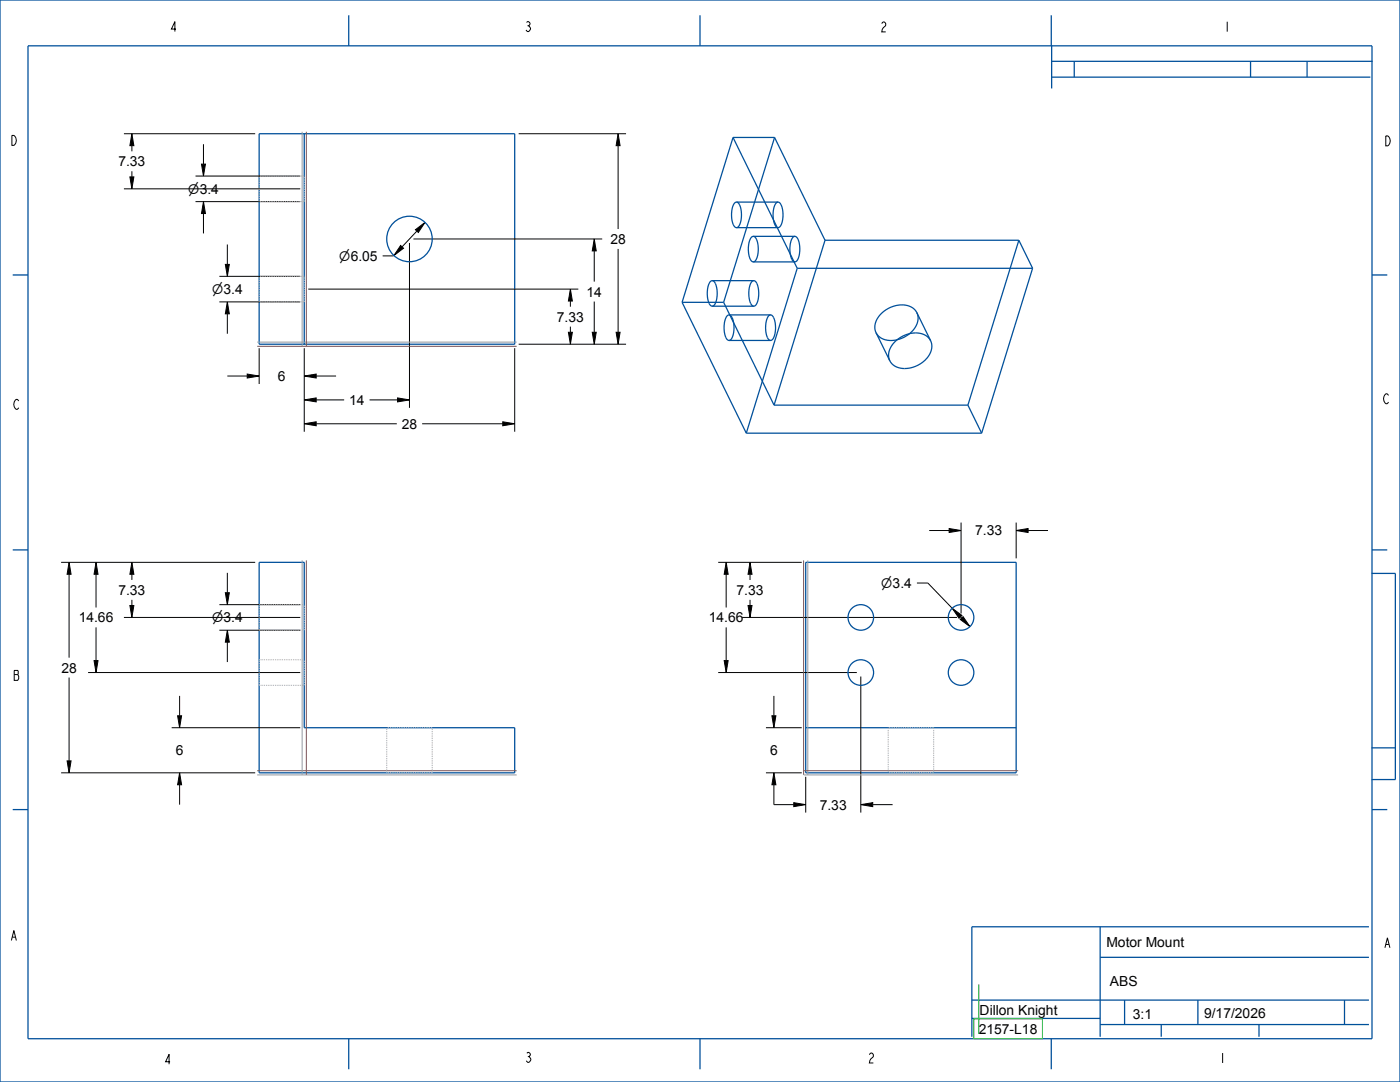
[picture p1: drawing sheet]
<svg xmlns="http://www.w3.org/2000/svg" width="559mm" height="432mm" viewBox="0 0 559 432" stroke-linecap="round" stroke-linejoin="round" font-family="sans-serif">
<g fill="#000">
<path d="M52.6 53.4l.8 4.7h-1.6zM246.7 53.4l.8 4.7h-1.6zM51.8 70.6h1.6l-.8 4.8zM80.4 65.5h1.6l-.8 4.8zM81.2 80.5l.8 4.7h-1.6zM165.8 91.7l3.9-2.9-2.7 4zM237.2 95.4l.8 4.7h-1.6zM89.9 105.5h1.6l-.8 4.8zM159.9 98l1.2 1.1-3.9 2.9zM227.7 115.4l.8 4.7h-1.6zM90.7 120.5l.8 4.7h-1.6zM226.9 132.6h1.6l-.8 4.8z"/>
<path d="M236.4 132.6h1.6l-.8 4.8zM245.9 132.6h1.6l-.8 4.8zM98.7 149.3l4.7 .8-4.7 .8zM121.4 150.1l4.8-.8v1.6zM121.4 159.6l4.8-.8v1.6zM158.7 158.8l4.7 .8-4.7 .8zM121.4 169.1l4.8-.8v1.6zM200.7 168.3l4.7 .8-4.7 .8zM378.8 210.9l4.8 .8-4.8 .8zM405.6 211.7l4.8-.8v1.6zM27.6 224.4l.8 4.8h-1.6zM38.3 224.4l.8 4.8h-1.6z"/>
<path d="M52.6 224.4l.8 4.8h-1.6zM289.8 224.4l.8 4.8h-1.5zM299.4 224.4l.8 4.8h-1.6zM51.8 241.6h1.6l-.8 4.8zM90.7 251.5l.8 4.8h-1.6zM89.9 236.5h1.6l-.8 4.8zM298.6 241.6h1.6l-.8 4.8zM380.1 242.7l3.8 2.9-1.1 1.1zM383.3 247.2l1.1-1.1 2.7 4zM37.5 263.6h1.6l-.8 4.8zM289.1 263.6h1.5l-.8 4.8zM70.9 285.7h1.6l-.8 4.7z"/>
<path d="M308.1 285.7h1.6l-.8 4.7zM26.8 303.7h1.6l-.8 4.7zM71.7 308.4l.8 4.8h-1.6zM308.9 308.4l.8 4.8h-1.6zM316.8 320.3l4.8 .8-4.8 .8zM343.6 321.1l4.7-.8v1.6z"/>
</g>
<g fill="none" stroke="#000" stroke-width=".4">
<path d="M49.5 53.4h52.4M52.6 53.4l.8 4.7h-1.6zM52.6 58.1v2.3M81.2 57.6v7.9M207 53.4h42.9M246.7 53.4l.8 4.7h-1.6zM246.7 58.1v33.3M49.5 75.4h70.4M51.8 70.6h1.6l-.8 4.8zM52.6 68.3v2.3M78 70.3h41.9M80.4 65.5h1.6l-.8 4.8z"/>
<path d="M78 80.5h41.9M81.2 80.5l.8 4.7h-1.6zM81.2 85.2v8M90.7 97.6v7.9M159.9 98l1.2 1.1-3.9 2.9zM163.4 97v65.8M165 95.4h75.4M165.8 91.7l3.9-2.9-2.7 4zM166.4 92.2l-5.9 6.3M237.2 95.4l.8 4.7h-1.6zM246.7 99.3v33.3M87.6 110.3h32.3"/>
<path d="M89.9 105.5h1.6l-.8 4.8zM123 115.4h107.8M157.2 102l-4.5 .1M227.7 115.4l.8 4.7h-1.6zM237.2 100.1v12.3M87.6 120.5h32.3M90.7 120.5l.8 4.7h-1.6zM90.7 125.2v8M103.4 139v14.2M121.4 139v33.3M205.4 139v33.3M207 137.4h42.9"/>
<path d="M226.9 132.6h1.6l-.8 4.8zM227.7 120.1v2.3M227.7 130.3v2.3M236.4 132.6h1.6l-.8 4.8zM237.2 120.3v12.3M245.9 132.6h1.6l-.8 4.8zM90.7 150.1h8M98.7 149.3l4.7 .8-4.7 .8zM121.4 150.1l4.8-.8v1.6zM121.4 159.6l4.8-.8v1.6zM126.2 159.6h11.2M126.2 150.1h7.9"/>
<path d="M147.5 159.6h11.2M158.7 158.8l4.7 .8-4.7 .8zM121.4 169.1l4.8-.8v1.6zM126.2 169.1h32.2M168.5 169.1h32.2M200.7 168.3l4.7 .8-4.7 .8zM370.9 211.7h7.9M378.8 210.9l4.8 .8-4.8 .8zM383.6 208.5v36.3M405.6 211.7l4.8-.8v1.6zM405.6 208.5v14.3M410.4 211.7h7.9"/>
<path d="M24.4 224.4h77.5M27.6 224.4l.8 4.8h-1.6zM27.6 229.2v33.2M38.3 224.4l.8 4.8h-1.6zM38.3 229.2v13.2M52.6 224.4l.8 4.8h-1.6zM52.6 229.2v2.2M52.6 239.4v2.2M89.9 236.5h1.6l-.8 4.8zM90.7 228.6v7.9M286.7 224.4h33.3M289.8 224.4l.8 4.8h-1.5z"/>
<path d="M289.8 229.2v13.2M299.4 224.4l.8 4.8h-1.6zM299.4 229.2v2.2M299.4 239.4v2.2M366 232.7h4.3l9.8 10M38.3 250.4v13.2M49.5 246.4h70.4M51.8 241.6h1.6l-.8 4.8zM87.6 251.5h32.3M87.6 241.3h32.3M90.7 251.5l.8 4.8h-1.6zM90.7 256.3v7.9"/>
<path d="M289.8 250.4v13.2M296.2 246.4h85.8M298.6 241.6h1.6l-.8 4.8zM380.1 242.7l3.8 2.9-1.1 1.1zM383.3 247.2l1.1-1.1 2.7 4zM383.4 246.2l.4 .4M27.6 270.4v33.3M35.2 268.4h84.7M37.5 263.6h1.6l-.8 4.8zM71.7 277.7v8M286.7 268.4h55.3M289.1 263.6h1.5l-.8 4.8z"/>
<path d="M308.9 277.7v8M343.6 270v54.3M68.5 290.4h51.4M70.9 285.7h1.6l-.8 4.7zM305.7 290.4h14.3M308.1 285.7h1.6l-.8 4.7zM24.4 308.4h77.5M26.8 303.7h1.6l-.8 4.7zM71.7 308.4l.8 4.8h-1.6zM71.7 313.2v7.9M305.7 308.4h14.3M308.9 308.4l.8 4.8h-1.6z"/>
<path d="M308.9 313.2v7.9h7.9M321.6 310v14.3M316.8 320.3l4.8 .8-4.8 .8zM343.6 321.1l4.7-.8v1.6zM348.3 321.1h8"/>
</g>
<g fill="none" stroke="#00509b" stroke-width=".51">
<path d="M0 0h558.8v431.8h-558.8zM11.2 18.3h536.4v396.2h-536.4zM139.2 6.1v12.2M279.4 6.1v12.2M419.6 6.1v12.2M419.8 18.2v17.1M419.8 30.8h127.2M419.8 24.5h128.1M428.8 24.5v6.3M499.1 24.5v6.3M521.7 24.5v6.3M103.4 53.4h102v84h-102z"/>
<path d="M121.4 53.4v84M292.6 54.9l-20.3 65.8M292.6 54.9l25.6 52.2M292.6 54.9h16.6M309.2 54.9l-20.4 65.8M309.2 54.9l20.1 41M293.2 81a1.17 1.17 0 0 1 1.2-.2 1.17 1.17 0 0 1 .8 1 8.9 8.9 0 0 1-.8 8.9 1.53 1.53 0 0 1-1.9-1.5 10.2 10.2 0 0 1 .7-8.2zM294 90.9h16.5M294 80.7h16.5M299.9 94.7a1.17 1.17 0 0 1 1.2-.3 1.17 1.17 0 0 1 .8 1 8.9 8.9 0 0 1-.8 9 1.53 1.53 0 0 1-1.9-1.5 10.2 10.2 0 0 1 .7-8.2zM300.7 94.3h16.6M309.8 81a1.17 1.17 0 0 1 1.2-.2 1.17 1.17 0 0 1 .8 1 8.9 8.9 0 0 1-.8 8.9 1.53 1.53 0 0 1-1.9-1.5 10.2 10.2 0 0 1 .7-8.2z"/>
<path d="M316.5 94.7a1.17 1.17 0 0 1 1.2-.3 1.17 1.17 0 0 1 .8 1 8.9 8.9 0 0 1-.8 9 1.53 1.53 0 0 1-1.9-1.5 10.2 10.2 0 0 1 .7-8.2zM329.3 95.9l-20.3 65.8M329.3 95.9h77.4M406.7 95.9l-20.4 65.8M406.7 95.9l5.5 11.2M5.1 109.7h6.1M283.5 112.4a1.17 1.17 0 0 1 1.2-.3 1.17 1.17 0 0 1 .8 1 8.9 8.9 0 0 1-.8 9 1.53 1.53 0 0 1-1.9-1.6 10.2 10.2 0 0 1 .7-8.1zM284.3 112h16.6M300.1 112.4a1.17 1.17 0 0 1 1.2-.3 1.17 1.17 0 0 1 .8 1 8.9 8.9 0 0 1-.8 9 1.53 1.53 0 0 1-1.9-1.6 10.2 10.2 0 0 1 .7-8.1zM300.7 104.5h16.6M318.2 107.1l-20.3 65.8M318.2 107.1h94"/>
<path d="M412.2 107.1l-20.4 65.8M547.6 109.7h6.1M272.3 120.7l25.6 52.2M272.3 120.7h16.5M284.3 122.2h16.6M288.8 120.7l20.2 41M290.2 126.1a1.17 1.17 0 0 1 1.3-.3 1.17 1.17 0 0 1 .7 1 8.9 8.9 0 0 1-.8 9 1.53 1.53 0 0 1-1.9-1.6 10.2 10.2 0 0 1 .7-8.1zM291 135.9h16.6M291 125.7h16.6M306.8 126.1a1.17 1.17 0 0 1 1.2-.3 1.17 1.17 0 0 1 .8 1 8.9 8.9 0 0 1-.8 9 1.53 1.53 0 0 1-1.9-1.6 10.2 10.2 0 0 1 .7-8.1zM349.7 132.8l5.5 11.2M351.7 125.2a10.4 10.4 0 0 1 13-2 5.8 5.8 0 0 1-.2 8.5 10.5 10.5 0 0 1-13.6 2.6 5.8 5.8 0 0 1 .2-8.5z"/>
<path d="M357.2 136.4a10.4 10.4 0 0 1 13-2 5.8 5.8 0 0 1-.2 8.5 10.5 10.5 0 0 1-13.6 2.6 5.8 5.8 0 0 1 .2-8.5zM366 124.8l5.5 11.2M297.9 172.9h93.9M309 161.7h77.3M386.3 161.7l5.5 11.2M5.1 219.5h6.1M547.6 219.5h6.1M103.4 224.4h18v66h84v18h-102zM321.6 224.4h84v84h-84zM547.5 228.8h9.4v82.3h-9.4M321.6 290.4h84M547.5 298.4h9.4"/>
<path d="M5.1 323.1h6.1M547.6 323.1h6.1M439.1 369.9v43.8M546.4 369.9h-158.5v43.8M387.9 399.1h158.5M439.1 382h107.3M448.9 399.1v9.8M478.1 399.1v9.8M536.7 399.1v9.8M139.2 414.5v12.2M279.4 414.5v12.2M387.9 406.4h51.2"/>
<path d="M419.6 414.5v12.2M439.1 408.9h107.3M463.5 408.9v4.8M502.5 408.9v4.8"/>
<circle cx="163.4" cy="95.4" r="9.1"/>
<circle cx="343.6" cy="246.4" r="5.1"/>
<circle cx="383.6" cy="246.4" r="5.1"/>
<circle cx="343.6" cy="268.4" r="5.1"/>
<circle cx="383.6" cy="268.4" r="5.1"/>
</g>
<path d="M390.7 392.9v19.6M388.7 406.6h27.4v7.9h-27.4z" fill="none" stroke="#00c300" stroke-width=".4"/>
<path d="M120.6 52.6v85.6M102.7 136.5h103.5M120.6 223.6v85.6M322.4 223.6v85.6M102.7 309.3h103.5M320.8 309.3h85.6" fill="none" stroke="#9196a0" stroke-width=".4"/>
<path d="M122.3 52.6v85.6M102.7 138.2h103.5M122.3 223.6v85.6M320.8 223.6v85.6M102.7 307.6h103.5M320.8 307.6h85.6" fill="none" stroke="#785055" stroke-width=".4"/>
<g fill="none" stroke="#afafb4" stroke-width=".4">
<path d="M103.4 70.3h.1M103.4 70.6v.6M103.4 71.6v.5M103.4 72.5v.5M103.4 73.4v.6M103.4 74.3v.6M103.4 75.3v.5M103.4 76.2v.6M103.4 77.1v.6M103.4 78v.6M103.4 79v.5M103.4 79.9v.6"/>
<path d="M103.8 70.3h.5M104.7 70.3h.5M105.6 70.3h.5M106.5 70.3h.5M107.4 70.3h.5M108.3 70.3h.5M109.2 70.3h.5M110.1 70.3h.5M111 70.3h.5M111.9 70.3h.5M112.8 70.3h.5M113.7 70.3h.5"/>
<path d="M114.6 70.3h.5M115.5 70.3h.5M116.4 70.3h.5M117.3 70.3h.5M118.2 70.3h.5M119.1 70.3h.5M120 70.3h.5M120.9 70.3h.5M121.4 70.3h.1M121.4 70.6v.6M121.4 71.6v.5M121.4 72.5v.5"/>
<path d="M121.4 73.4v.6M121.4 74.3v.6M121.4 75.3v.5M121.4 76.2v.6M121.4 77.1v.6M121.4 78v.6M121.4 79v.5M121.4 79.9v.6h-.5M103.8 80.5h.5M104.7 80.5h.5M105.6 80.5h.5M106.5 80.5h.5"/>
<path d="M107.4 80.5h.5M108.3 80.5h.5M109.2 80.5h.5M110.1 80.5h.5M111 80.5h.5M111.9 80.5h.5M112.8 80.5h.5M113.7 80.5h.5M114.6 80.5h.5M115.5 80.5h.5M116.4 80.5h.5M117.3 80.5h.5"/>
<path d="M118.2 80.5h.5M119.1 80.5h.5M120 80.5h.5M103.4 110.7v.5M103.4 111.6v.5M103.4 112.5v.6M103.4 113.4v.6M103.4 114.4v.5M103.4 115.3v.5M103.4 116.2v.6M103.4 117.1v.6M103.4 118.1v.5"/>
<path d="M103.4 119v.6M103.4 119.9v.6M103.8 110.3h.5M104.7 110.3h.5M105.6 110.3h.5M106.5 110.3h.5M107.4 110.3h.5M108.3 110.3h.5M109.2 110.3h.5M110.1 110.3h.5M111 110.3h.5M111.9 110.3h.5"/>
<path d="M112.8 110.3h.5M113.7 110.3h.5M114.6 110.3h.5M115.5 110.3h.5M116.4 110.3h.5M117.3 110.3h.5M118.2 110.3h.5M119.1 110.3h.5M120 110.3h.5M120.9 110.3h.5M121.4 110.7v.5M121.4 111.6v.5"/>
<path d="M121.4 112.5v.6M121.4 113.4v.6M121.4 114.4v.5M121.4 115.3v.5M121.4 116.2v.6M121.4 117.1v.6M121.4 118.1v.5M121.4 119v.6M121.4 119.9v.6h-.5M103.8 120.5h.5M104.7 120.5h.5M105.6 120.5h.5"/>
<path d="M106.5 120.5h.5M107.4 120.5h.5M108.3 120.5h.5M109.2 120.5h.5M110.1 120.5h.5M111 120.5h.5M111.9 120.5h.5M112.8 120.5h.5M113.7 120.5h.5M114.6 120.5h.5M115.5 120.5h.5M116.4 120.5h.5"/>
<path d="M117.3 120.5h.5M118.2 120.5h.5M119.1 120.5h.5M120 120.5h.5M103.4 241.7v.5M103.4 242.6v.6M103.4 243.5v.6M103.4 244.5v.5M103.4 245.4v.5M103.4 246.3v.6M103.4 247.2v.6M103.4 248.2v.5"/>
<path d="M103.4 249.1v.6M103.4 250v.6M103.4 251v.5h.6M103.4 241.3h.6M104.3 251.5h.6M104.3 241.3h.6M105.2 251.5h.6M105.2 241.3h.6M106.1 251.5h.6M106.1 241.3h.6M107 251.5h.6M107 241.3h.6"/>
<path d="M107.9 251.5h.6M107.9 241.3h.6M108.8 251.5h.6M108.8 241.3h.6M109.7 251.5h.6M109.7 241.3h.6M110.6 251.5h.6M110.6 241.3h.6M111.5 251.5h.6M111.5 241.3h.6M112.4 251.5h.6M112.4 241.3h.6"/>
<path d="M113.3 251.5h.6M113.3 241.3h.6M114.2 251.5h.6M114.2 241.3h.6M115.1 251.5h.6M115.1 241.3h.6M116 251.5h.6M116 241.3h.6M116.9 251.5h.6M116.9 241.3h.6M117.8 251.5h.6M117.8 241.3h.6"/>
<path d="M118.7 251.5h.6M118.7 241.3h.6M119.6 251.5h.6M119.6 241.3h.6M120.5 251.5h.6M120.5 241.3h.6M121.4 241.7v.5M121.4 242.6v.6M121.4 243.5v.6M121.4 244.5v.5M121.4 245.4v.5M121.4 246.3v.6"/>
<path d="M121.4 247.2v.6M121.4 248.2v.5M121.4 249.1v.6M121.4 250v.6M121.4 251v.5M103.4 263.7v.5M103.4 264.6v.6M103.4 265.5v.6M103.4 266.4v.6M103.4 267.4v.5M103.4 268.3v.6M103.4 269.2v.6"/>
<path d="M103.4 270.2v.5M103.4 271.1v.5M103.4 272v.6M103.4 272.9v.6h.6M103.4 263.3h.6M104.3 273.5h.6M104.3 263.3h.6M105.2 273.5h.6M105.2 263.3h.6M106.1 273.5h.6M106.1 263.3h.6M107 273.5h.6"/>
<path d="M107 263.3h.6M107.9 273.5h.6M107.9 263.3h.6M108.8 273.5h.6M108.8 263.3h.6M109.7 273.5h.6M109.7 263.3h.6M110.6 273.5h.6M110.6 263.3h.6M111.5 273.5h.6M111.5 263.3h.6M112.4 273.5h.6"/>
<path d="M112.4 263.3h.6M113.3 273.5h.6M113.3 263.3h.6M114.2 273.5h.6M114.2 263.3h.6M115.1 273.5h.6M115.1 263.3h.6M116 273.5h.6M116 263.3h.6M116.9 273.5h.6M116.9 263.3h.6M117.8 273.5h.6"/>
<path d="M117.8 263.3h.6M118.7 273.5h.6M118.7 263.3h.6M119.6 273.5h.6M119.6 263.3h.6M120.5 273.5h.6M120.5 263.3h.6M121.4 263.7v.5M121.4 264.6v.6M121.4 265.5v.6M121.4 266.4v.6M121.4 267.4v.5"/>
<path d="M121.4 268.3v.6M121.4 269.2v.6M121.4 270.2v.5M121.4 271.1v.5M121.4 272v.6M121.4 272.9v.6M154.4 290.8v.5M154.4 291.7v.5M154.4 292.6v.5M154.4 293.5v.5M154.4 294.4v.5M154.4 295.3v.5"/>
<path d="M154.4 296.2v.5M154.4 297.1v.5M154.4 298v.5M154.4 298.9v.5M154.4 299.8v.5M154.7 290.4h.6M155.6 290.4h.6M156.5 290.4h.6M157.4 290.4h.6M158.4 290.4h.5M159.3 290.4h.5M160.2 290.4h.5"/>
<path d="M161.1 290.4h.5M162 290.4h.5M162.9 290.4h.5M163.8 290.4h.5M164.7 290.4h.6M165.6 290.4h.6M166.5 290.4h.6M167.4 290.4h.6M168.3 290.4h.6M169.2 290.4h.6M170.2 290.4h.5M171.1 290.4h.5"/>
<path d="M172 290.4h.5M172.5 290.8v.5M172.5 291.7v.5M172.5 292.6v.5M172.5 293.5v.5M172.5 294.4v.5M172.5 295.3v.5M172.5 296.2v.5M172.5 297.1v.5M172.5 298v.5M172.5 298.9v.5M172.5 299.8v.5"/>
<path d="M354.5 290.4v.6M354.5 291.3v.6M354.5 292.2v.6M354.5 293.1v.6M354.5 294v.6M354.5 294.9v.6M354.5 295.8v.6M354.5 296.7v.6M354.5 297.6v.6M354.5 298.5v.6M354.5 299.4v.6M354.9 290.4h.5"/>
<path d="M355.8 290.4h.5M356.7 290.4h.5M357.6 290.4h.5M358.5 290.4h.6M359.4 290.4h.6M360.3 290.4h.6M361.2 290.4h.6M362.1 290.4h.6M363 290.4h.6M364 290.4h.5M364.9 290.4h.5M365.8 290.4h.5"/>
<path d="M366.7 290.4h.5M367.6 290.4h.5M368.5 290.4h.5M369.4 290.4h.5M370.3 290.4h.6M371.2 290.4h.6M372.1 290.4h.6v.6M372.7 291.3v.6M372.7 292.2v.6M372.7 293.1v.6M372.7 294v.6M372.7 294.9v.6"/>
<path d="M372.7 295.8v.6M372.7 296.7v.6M372.7 297.6v.6M372.7 298.5v.6M372.7 299.4v.6M154.4 300.7v.5M154.4 301.6v.5M154.4 302.5v.5M154.4 303.4v.5M154.4 304.3v.5M154.4 305.2v.5M154.4 306.1v.5"/>
<path d="M154.4 307v.5M154.4 307.9v.5M154.7 308.4h.6M155.6 308.4h.6M156.5 308.4h.6M157.4 308.4h.6M158.4 308.4h.5M159.3 308.4h.5M160.2 308.4h.5M161.1 308.4h.5M162 308.4h.5M162.9 308.4h.5"/>
<path d="M163.8 308.4h.5M164.7 308.4h.6M165.6 308.4h.6M166.5 308.4h.6M167.4 308.4h.6M168.3 308.4h.6M169.2 308.4h.6M170.2 308.4h.5M171.1 308.4h.5M172.5 307.9v.5h-.5M172.5 300.7v.5M172.5 301.6v.5"/>
<path d="M172.5 302.5v.5M172.5 303.4v.5M172.5 304.3v.5M172.5 305.2v.5M172.5 306.1v.5M172.5 307v.5M354.5 300.3v.6M354.5 301.2v.6M354.5 302.1v.6M354.5 303v.6M354.5 303.9v.6M354.5 304.8v.6"/>
<path d="M354.5 305.7v.6M354.5 306.6v.6M354.5 307.5v.6M354.9 308.4h.5M355.8 308.4h.5M356.7 308.4h.5M357.6 308.4h.5M358.5 308.4h.6M359.4 308.4h.6M360.3 308.4h.6M361.2 308.4h.6M362.1 308.4h.6"/>
<path d="M363 308.4h.6M364 308.4h.5M364.9 308.4h.5M365.8 308.4h.5M366.7 308.4h.5M367.6 308.4h.5M368.5 308.4h.5M369.4 308.4h.5M370.3 308.4h.6M371.2 308.4h.6M372.1 308.4h.6M372.7 300.3v.6"/>
<path d="M372.7 301.2v.6M372.7 302.1v.6M372.7 303v.6M372.7 303.9v.6M372.7 304.8v.6M372.7 305.7v.6M372.7 306.6v.6M372.7 307.5v.6"/>
</g>
<g font-size="5.5">
<text x="47.2" y="66.3">7.33</text>
<text x="75" y="77.3">⌀3.4</text>
<text x="243.6" y="97.4">28</text>
<text x="135.3" y="104.1">⌀6.05</text>
<text x="84.5" y="117.4">⌀3.4</text>
<text x="234.1" y="118.4">14</text>
<text x="222.3" y="128.4">7.33</text>
<text x="110.9" y="152.1">6</text>
<text x="139.4" y="161.6">14</text>
<text x="160.4" y="171.1">28</text>
<text x="389.2" y="213.7">7.33</text>
<text x="47.2" y="237.4">7.33</text>
<text x="294" y="237.4">7.33</text>
<text x="351.6" y="234.7">⌀3.4</text>
<text x="31.4" y="248.4">14.66</text>
<text x="84.5" y="248.4">⌀3.4</text>
<text x="282.9" y="248.4">14.66</text>
<text x="24.5" y="268.4">28</text>
<text x="70.1" y="301.4">6</text>
<text x="307.4" y="301.4">6</text>
<text x="327.2" y="323.1">7.33</text>
<text x="441.6" y="378.1">Motor Mount</text>
<text x="443" y="393.6">ABS</text>
<text x="391" y="405.2">Dillon Knight</text>
<text x="452.1" y="406.6">3:1</text>
<text x="480.6" y="406.2">9/17/2026</text>
<text x="390.7" y="412.5">2157-L18</text>
</g>
<g font-size="5.2">
<text x="67.6" y="12.6">4</text>
<text x="209.2" y="12.6">3</text>
<text x="351.1" y="12.7">2</text>
<text x="488.2" y="12.6">1</text>
<text x="3.9" y="58">D</text>
<text x="552.3" y="58.2">D</text>
<text x="551.8" y="161.1">C</text>
<text x="5.1" y="163.4">C</text>
<text x="5.1" y="271.5">B</text>
<text x="3.9" y="375.3">A</text>
<text x="552.2" y="378.2">A</text>
<text x="65.3" y="424.7">4</text>
<text x="209.3" y="424">3</text>
<text x="346.2" y="424.2">2</text>
<text x="486.4" y="424.2">1</text>
</g>
</svg>
